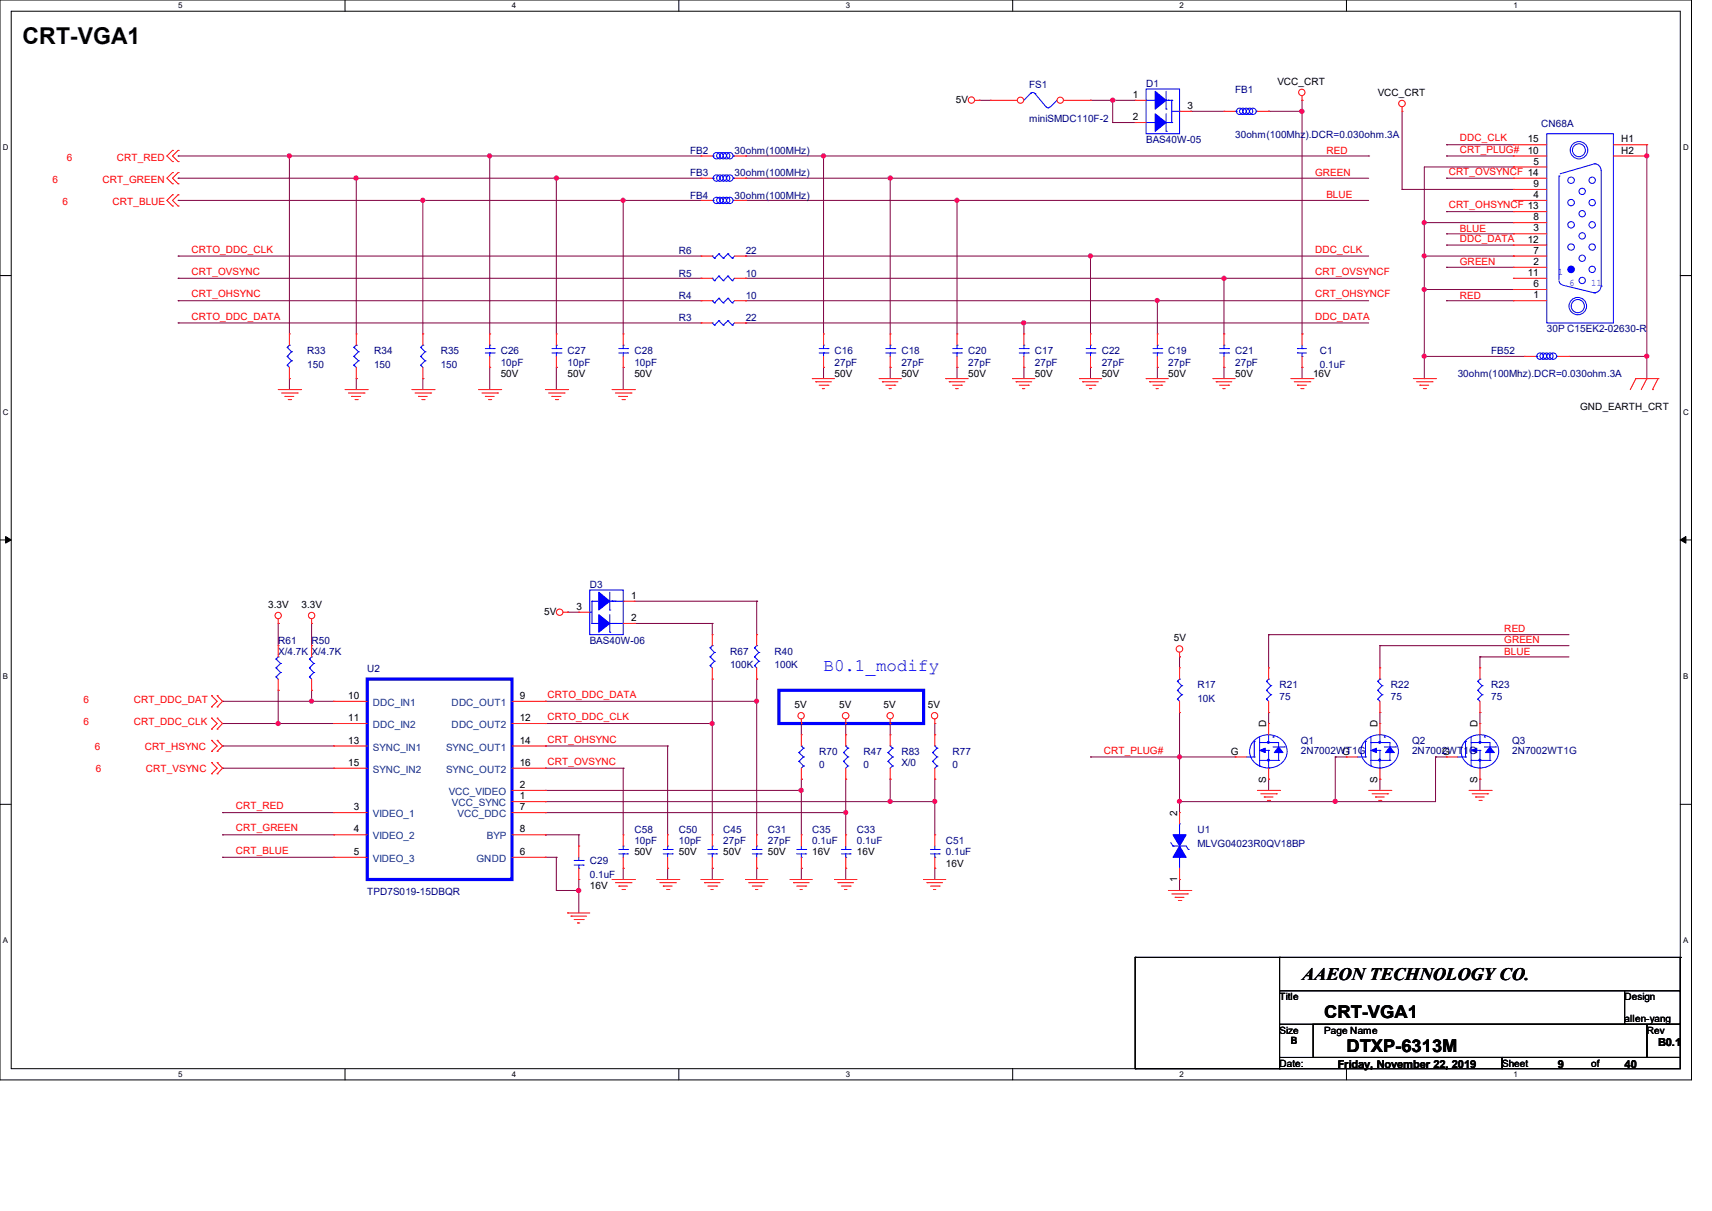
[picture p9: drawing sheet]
<svg xmlns="http://www.w3.org/2000/svg" width="297mm" height="210mm" viewBox="0 0 297 210" stroke-linecap="round" stroke-linejoin="round" font-family="sans-serif">
<path d="M0 0h293.5v187.3h-293.5zM1.9 1.9h289.6v183.4h-289.6z" fill="none" stroke="#000" stroke-width=".17"/>
<g fill="#fff">
<path d="M30.9 .2h.8v1.5h-.8z"/>
<path d="M30.9 185.5h.8v1.6h-.8z"/>
</g>
<path d="M59.9 0v1.9M59.9 185.3v2" fill="none" stroke="#000" stroke-width=".17"/>
<g fill="#fff">
<path d="M88.8 .2h.8v1.5h-.8z"/>
<path d="M88.8 185.5h.8v1.6h-.8z"/>
</g>
<path d="M117.8 0v1.9M117.8 185.3v2" fill="none" stroke="#000" stroke-width=".17"/>
<g fill="#fff">
<path d="M146.7 .2h.8v1.5h-.8z"/>
<path d="M146.7 185.5h.8v1.6h-.8z"/>
</g>
<path d="M175.7 0v1.9M175.7 185.3v2" fill="none" stroke="#000" stroke-width=".17"/>
<g fill="#fff">
<path d="M204.6 .2h.8v1.5h-.8z"/>
<path d="M204.6 185.5h.8v1.6h-.8z"/>
</g>
<path d="M233.6 0v1.9M233.6 185.3v2" fill="none" stroke="#000" stroke-width=".17"/>
<g fill="#fff">
<path d="M262.6 .2h.7v1.5h-.7z"/>
<path d="M262.6 185.5h.7v1.6h-.7z"/>
<path d="M.5 24.8h1v1.6h-1z"/>
<path d="M292 24.8h1v1.6h-1z"/>
<path d="M.5 70.7h1v1.5h-1z"/>
<path d="M292 70.7h1v1.5h-1z"/>
</g>
<path d="M0 47.8h1.9M291.5 47.8h2" fill="none" stroke="#000" stroke-width=".17"/>
<g fill="#fff">
<path d="M.5 116.5h.9v1.6h-.9z"/>
<path d="M292 116.5h.9v1.6h-.9z"/>
</g>
<path d="M0 93.6h1.9M291.5 93.6h2" fill="none" stroke="#000" stroke-width=".17"/>
<path d="M1 93l.9 .6-.9 .6zM291.5 93.6l1-.6v1.2z" fill="#000" stroke="#000" stroke-width=".17"/>
<g fill="#fff">
<path d="M.5 162.4h.9v1.5h-.9z"/>
<path d="M292 162.4h.9v1.5h-.9z"/>
</g>
<g fill="none" stroke="#000" stroke-width=".17">
<path d="M0 139.5h1.9M291.5 139.5h2M196.9 166h.1M196.9 166h94.6M196.9 166v19.3M222 171.8h69.5v5.8h-69.5zM222 166h.1M222 166v5.8M222 177.6v5.8M227.8 177.6h57.9v5.8h-57.9zM281.9 177.6h.1M281.9 171.8v5.8"/>
<path d="M285.7 177.6h5.8v5.8h-5.8zM291.5 166h.1M291.5 166v5.8M196.9 185.3h.1M196.9 185.3h25.1M222 183.4h38.6v1.9h-38.6zM222 183.4h.1M222 185.3h.1M260.6 183.4h30.9v1.9h-30.9z"/>
</g>
<path d="M135.1 119.7h25.1v5.8h-25.1z" fill="none" stroke="#00f" stroke-width=".55"/>
<g fill="none" stroke="#800040" stroke-width=".17">
<path d="M169.9 17.4h.1M169.9 17.4h1.9M189.2 17.4h.1M189.2 17.4h7.7M193 17.4h.1M193 17.4v3.9M206.6 19.3h.1M206.6 19.3h5.7M220.1 19.3h.1M220.1 19.3h5.8M225.9 17.4h.1M225.9 17.4v40.5"/>
<path d="M243.2 19.3v13.6M30.9 30.9h.1M30.9 27.1h.1M30.9 34.8h.1M30.9 30.9h90.7M30.9 27.1h90.7M30.9 34.8h90.7M50.2 27.1h.1M50.2 27.1v30.8M61.8 30.9h.1M61.8 30.9v27M73.4 34.8h.1"/>
<path d="M73.4 34.8v23.1M85 27.1h.1M85 27.1v30.8M96.5 30.9h.1M96.5 30.9v27M108.1 34.8h.1M108.1 34.8v23.1M129.4 30.9h.1M129.4 34.8h.1M129.4 30.9h108M129.4 27.1h108M129.4 34.8h108"/>
<path d="M142.9 27.1h.1M142.9 27.1v30.8M154.4 30.9h.1M154.4 30.9v27M166 34.8h.1M166 34.8v23.1M193 21.3h.1M193 21.3h3.9M237.4 27.1h.1M243.2 32.9h.1M243.2 32.9h19.4M247.1 38.6h.1"/>
<path d="M247.1 38.6h15.5M251 25.1h.1M251 27.1h.1M251 30.9h.1M251 36.7h.1M251 30.9h11.6M251 27.1h11.6M251 25.1h11.6M251 36.7h11.6M262.6 29h.1M262.6 38.6h.1M262.6 29h-15.5v36.7"/>
<path d="M285.7 27.1h.1M285.7 25.1v40.6M30.9 44.4h.1M30.9 56h.1M30.9 52.2h.1M30.9 48.3h.1M30.9 44.4h90.7M30.9 52.2h90.7M30.9 48.3h90.7M30.9 56h90.7M129.4 52.2h.1M129.4 48.3h.1"/>
<path d="M129.4 44.4h.1M129.4 56h.1M129.4 44.4h108M129.4 52.2h108M129.4 48.3h108M129.4 56h108M177.6 56h.1M177.6 56v1.9M189.2 44.4h.1M189.2 44.4v13.5M200.8 52.2h.1M200.8 52.2v5.7"/>
<path d="M212.3 48.3h.1M212.3 48.3v9.6M225.9 57.9h.1M247.1 50.2h.1M247.1 44.4h.1M247.1 44.4h15.5M247.1 50.2h15.5M251 40.6h.1M251 42.5h.1M251 46.4h.1M251 52.2h.1M251 52.2h11.6"/>
<path d="M251 40.6h11.6M251 42.5h11.6M251 46.4h11.6M262.6 44.4h.1M262.6 50.2h.1M50.2 65.7h.1M50.2 65.7v1.9M61.8 65.7h.1M61.8 65.7v1.9M73.4 65.7h.1M73.4 65.7v1.9M85 63.7h.1"/>
<path d="M85 63.7v3.9M96.5 63.7h.1M96.5 63.7v3.9M108.1 63.7h.1M108.1 63.7v3.9M142.9 63.7h.1M142.9 63.7v2M154.4 63.7h.1M154.4 63.7v2M166 63.7h.1M166 63.7v2M177.6 63.7h.1"/>
<path d="M177.6 63.7v2M189.2 63.7h.1M189.2 63.7v2M200.8 63.7h.1M200.8 63.7v2M212.3 63.7h.1M212.3 63.7v2M225.9 63.7h.1M225.9 63.7v2M247.1 61.8h.1M247.1 65.7h.1M247.1 61.8h17.4"/>
<path d="M272.2 61.8h13.5M285.7 61.8h.1M285.7 65.7h.1M48.3 108.1h.1M48.3 119.7h.1M48.3 108.1v3.9M48.3 119.7v5.8M54.1 108.1h.1M54.1 119.7h.1M54.1 108.1v3.9M54.1 119.7v1.9M98.5 106.2h.1"/>
<path d="M98.5 106.2h1.9M110.1 108.1h.1M110.1 108.1h13.5M110.1 104.3h21.2M123.6 108.1h.1M123.6 117.8h.1M123.6 108.1v2M123.6 117.8v27M131.3 104.3h.1M131.3 117.8h.1M131.3 104.3v5.8M131.3 117.8v27"/>
<path d="M204.6 113.9h.1M204.6 113.9v1.9M220.1 110.1h.1M220.1 110.1h52.1M220.1 110.1v5.7M239.4 112h.1M239.4 112v3.8M239.4 112h32.8M256.8 113.9h.1M256.8 113.9v1.9M256.8 113.9h15.4M38.6 129.4h.1"/>
<path d="M38.6 133.2h.1M38.6 121.6h.1M38.6 125.5h.1M38.6 125.5h19.3M38.6 121.6h19.3M38.6 129.4h19.3M38.6 133.2h19.3M48.3 125.5h.1M54.1 121.6h.1M94.6 137.1h.1M94.6 129.4h.1M94.6 133.2h.1"/>
<path d="M94.6 125.5h.1M94.6 121.6h.1M94.6 139h.1M94.6 139h67.6M94.6 137.1h44.4M94.6 125.5h29M94.6 121.6h36.7M94.6 129.4h21.2M94.6 133.2h13.5M108.1 133.2h.1M108.1 133.2v11.6M115.8 129.4h.1"/>
<path d="M115.8 129.4v15.4M123.6 125.5h.1M131.3 121.6h.1M139 137.1h.1M139 125.5h.1M139 135.1h.1M139 125.5v1.9M139 135.1v9.7M146.7 125.5h.1M146.7 135.1h.1M146.7 125.5v1.9M146.7 135.1v9.7"/>
<path d="M154.4 139h.1M154.4 125.5h.1M154.4 135.1h.1M154.4 125.5v1.9M154.4 135.1v3.9M162.2 125.5h.1M162.2 139h.1M162.2 135.1h.1M162.2 125.5v1.9M162.2 135.1v9.7M189.2 131.3h.1M189.2 131.3h25.1"/>
<path d="M204.6 139h.1M204.6 131.3h.1M204.6 123.6h.1M204.6 123.6v17.3M220.1 123.6h.1M220.1 135.1h.1M220.1 123.6v1.9M220.1 135.1v2M231.6 131.3h.1M231.6 139h.1M231.6 131.3h2M231.6 131.3v7.7"/>
<path d="M239.4 123.6h.1M239.4 135.1h.1M239.4 123.6v1.9M239.4 135.1v2M249 131.3h.1M249 131.3h2M249 131.3v7.7h-44.4M256.8 123.6h.1M256.8 135.1h.1M256.8 123.6v1.9M256.8 135.1v2M38.6 144.8h.1"/>
<path d="M38.6 140.9h.1M38.6 148.7h.1M38.6 144.8h19.3M38.6 140.9h19.3M38.6 148.7h19.3M94.6 140.9h.1M94.6 144.8h.1M94.6 148.7h.1M94.6 144.8h5.8M94.6 140.9h52.1M94.6 148.7h1.9M96.5 148.7h.1"/>
<path d="M96.5 154.4h.1M96.5 148.7v5.7M96.5 154.4h3.9M100.4 144.8h.1M100.4 154.4h.1M100.4 152.5h.1M100.4 144.8v1.9M100.4 152.5v5.8M108.1 150.6h.1M108.1 150.6v1.9M115.8 150.6h.1M115.8 150.6v1.9"/>
<path d="M123.6 150.6h.1M123.6 150.6v1.9M131.3 150.6h.1M131.3 150.6v1.9M139 150.6h.1M139 150.6v1.9M146.7 140.9h.1M146.7 150.6h.1M146.7 150.6v1.9M162.2 150.6h.1M162.2 150.6v1.9M204.6 152.5h.1"/>
<path d="M204.6 152.5v1.9"/>
</g>
<g fill="#f0f" stroke="#f0f" stroke-width=".17">
<circle cx="84.9" cy="27" r=".36"/>
<circle cx="108.1" cy="34.7" r=".36"/>
<circle cx="73.3" cy="34.7" r=".36"/>
<circle cx="154.4" cy="30.9" r=".37"/>
<circle cx="225.9" cy="19.3" r=".37"/>
<circle cx="61.8" cy="30.9" r=".37"/>
<circle cx="96.5" cy="30.9" r=".37"/>
<circle cx="200.8" cy="52.1" r=".36"/>
<circle cx="212.4" cy="48.3" r=".37"/>
<circle cx="189.2" cy="44.4" r=".36"/>
<circle cx="166" cy="34.7" r=".36"/>
<circle cx="50.2" cy="27" r=".36"/>
<circle cx="193" cy="17.4" r=".37"/>
<circle cx="177.6" cy="56" r=".37"/>
<circle cx="231.7" cy="139" r=".37"/>
<circle cx="204.6" cy="139" r=".36"/>
<circle cx="204.6" cy="131.3" r=".36"/>
<circle cx="139" cy="137.1" r=".37"/>
<circle cx="146.7" cy="140.9" r=".36"/>
<circle cx="162.2" cy="139" r=".36"/>
<circle cx="100.4" cy="154.4" r=".37"/>
<circle cx="123.5" cy="125.5" r=".36"/>
<circle cx="131.3" cy="121.6" r=".36"/>
<circle cx="54" cy="121.6" r=".36"/>
<circle cx="48.3" cy="125.5" r=".37"/>
<circle cx="154.4" cy="139" r=".37"/>
<circle cx="142.9" cy="27" r=".36"/>
<circle cx="247.1" cy="38.6" r=".36"/>
<circle cx="247.1" cy="44.4" r=".36"/>
<circle cx="247.1" cy="50.2" r=".36"/>
<circle cx="285.7" cy="27" r=".36"/>
<circle cx="285.7" cy="61.8" r=".36"/>
<circle cx="247.1" cy="61.8" r=".36"/>
</g>
<g fill="none" stroke="#f00" stroke-width=".17">
<path d="M169.1 17.4h.8M169.9 17.4h.1M225.9 17.4h.1M225.9 16.6v.8M243.2 19.3h.1M243.2 18.5v.8M29.9 33.8h.1M29.9 35.7h.1M29.9 26.1h.1M29.9 28h.1M29.9 29.9h.1M29.9 31.9h.1"/>
<path d="M29.9 33.8l-.9 1 .9 .9M29.9 26.1l-.9 1 .9 .9M29.9 29.9l-.9 1 .9 1M30.9 33.8h.1M30.9 35.7h.1M30.9 26.1h.1M30.9 28h.1M30.9 29.9h.1M30.9 31.9h.1M30.9 33.8l-1 1 1 .9M30.9 26.1l-1 1 1 .9M30.9 29.9l-1 1 1 1"/>
<path d="M96.5 57.9h.1M96.5 57.9v2M121.6 56h.1M121.6 56h2M127.4 56h2M129.4 56h.1M166 57.9h.1M166 57.9v2M177.6 57.9h.1M177.6 57.9v2M189.2 57.9h.1M189.2 57.9v2"/>
<path d="M200.8 57.9h.1M200.8 57.9v2M48.3 67.6h3.9M48.9 68.2h2.7M49.4 68.7h.1M49.4 68.7h1.6M50 69.3h.4M50.4 69.3h.1M51.6 68.2h.1M52.2 67.6h.1M59.9 67.6h3.8M60.5 68.2h2.7"/>
<path d="M61 68.7h.1M61 68.7h1.6M61.6 69.3h.4M62 69.3h.1M63.2 68.2h.1M63.7 67.6h.1M71.5 67.6h3.8M72 68.2h2.7M72.6 68.7h.1M72.6 68.7h1.5M73.2 69.3h.4M73.6 69.3h.1"/>
<path d="M74.7 68.2h.1M75.3 67.6h.1M83 67.6h3.9M83.6 68.2h2.7M84.2 68.7h.1M84.2 68.7h1.5M84.8 69.3h.3M85.1 69.3h.1M86.3 68.2h.1M86.9 67.6h.1M94.6 67.6h3.9M95.2 68.2h2.7"/>
<path d="M95.8 68.7h.1M95.8 68.7h1.5M96.4 69.3h.3M96.5 63.7h.1M96.5 61.8v1.9M96.7 69.3h.1M97.9 68.2h.1M98.5 67.6h.1M106.2 67.6h3.9M106.8 68.2h2.7M107.4 68.7h.1M107.4 68.7h1.5"/>
<path d="M107.9 69.3h.4M108.3 69.3h.1M109.5 68.2h.1M110.1 67.6h.1M140.9 65.7h.1M140.9 65.7h3.9M141.5 66.2h.1M141.5 66.2h2.7M142.1 66.8h1.5M142.7 67.4h.1M142.7 67.4h.3M143.6 66.8h.1"/>
<path d="M152.5 65.7h.1M152.5 65.7h3.9M153.1 66.2h.1M153.1 66.2h2.7M153.7 66.8h1.5M154.3 67.4h.1M154.3 67.4h.3M155.2 66.8h.1M164.1 65.7h.1M164.1 65.7h3.9M164.7 66.2h.1M164.7 66.2h2.7"/>
<path d="M165.3 66.8h1.5M165.8 67.4h.1M165.8 67.4h.4M166 63.7h.1M166 61.8v1.9M166.8 66.8h.1M175.7 65.7h.1M175.7 65.7h3.8M176.3 66.2h.1M176.3 66.2h2.7M176.8 66.8h1.6M177.4 67.4h.1"/>
<path d="M177.4 67.4h.4M177.6 63.7h.1M177.6 61.8v1.9M178.4 66.8h.1M187.3 65.7h.1M187.3 65.7h3.8M187.8 66.2h.1M187.8 66.2h2.7M188.4 66.8h1.5M189 67.4h.1M189 67.4h.4M189.2 63.7h.1"/>
<path d="M189.2 61.8v1.9M189.9 66.8h.1M198.8 65.7h.1M198.8 65.7h3.9M199.4 66.2h.1M199.4 66.2h2.7M200 66.8h1.5M200.6 67.4h.1M200.6 67.4h.4M200.8 63.7h.1M200.8 61.8v1.9M201.5 66.8h.1"/>
<path d="M210.4 65.7h.1M210.4 65.7h3.9M211 66.2h.1M211 66.2h2.7M211.6 66.8h1.5M212.2 67.4h.1M212.2 67.4h.4M213.1 66.8h.1M223.9 65.7h3.9M224.5 66.2h2.7M225.1 66.8h.1M225.1 66.8h1.6"/>
<path d="M225.7 67.4h.4M226.1 67.4h.1M227.2 66.2h.1M227.8 65.7h.1M245.2 65.7h3.8M245.7 66.2h2.8M246.3 66.8h.1M246.3 66.8h1.6M246.9 67.4h.4M247.3 67.4h.1M248.5 66.2h.1M249 65.7h.1"/>
<path d="M283.8 65.7h.1M283.8 65.7h3.9M283.8 65.7l-1 1.9M285.7 65.7h.1M285.7 65.7l-1 1.9M286.7 67.6h.1M287.7 65.7h.1M287.7 65.7l-1 1.9M48.3 108.1h.1M48.3 119.7h.1M48.3 112h.1M48.3 107.4v.7"/>
<path d="M48.3 112v1.9M48.3 117.8v1.9M54.1 108.1h.1M54.1 119.7h.1M54.1 112h.1M54.1 107.4v.7M54.1 112v1.9M54.1 117.8v1.9M97.7 106.2h.8M98.5 106.2h.1M100.4 106.2h.1M100.4 106.2h1.9"/>
<path d="M108.1 104.3h2M108.1 108.1h2M110.1 104.3h.1M110.1 108.1h.1M204.6 113.9h.1M204.6 113.2v.7M36.7 124.5h.1M36.7 126.4h.1M36.7 120.6h.1M36.7 122.6h.1M36.7 134.2h.1M36.7 132.2h.1"/>
<path d="M36.7 130.3h.1M36.7 128.4h.1M36.7 124.5l1 1-1 .9M36.7 120.6l1 1-1 1M36.7 132.2l1 1-1 1M36.7 128.4l1 1-1 .9M37.7 126.4h.1M37.7 124.5h.1M37.7 122.6h.1M37.7 120.6h.1M37.7 132.2h.1M37.7 134.2h.1"/>
<path d="M37.7 128.4h.1M37.7 130.3h.1M37.7 124.5l.9 1-.9 .9M37.7 120.6l.9 1-.9 1M37.7 132.2l.9 1-.9 1M37.7 128.4l.9 1-.9 .9M139 125.5h.1M139 124.7v.8M146.7 125.5h.1M146.7 124.7v.8M154.4 125.5h.1M154.4 124.7v.8"/>
<path d="M162.2 125.5h.1M162.2 124.7v.8M218.1 137.1h3.9M218.7 137.7h2.7M219.3 138.2h.1M219.3 138.2h1.6M219.9 138.8h.4M220.3 138.8h.1M221.4 137.7h.1M222 137.1h.1M237.4 137.1h3.9M238 137.7h2.7"/>
<path d="M238.6 138.2h.1M238.6 138.2h1.6M239.2 138.8h.4M239.6 138.8h.1M240.7 137.7h.1M241.3 137.1h.1M251 131.3h.1M251 131.3h1.9M254.8 137.1h3.9M255.4 137.7h2.7M256 138.2h.1M256 138.2h1.5"/>
<path d="M256.6 138.8h.4M256.8 125.5h.1M256.8 135.1h.1M256.8 125.5v1.9M256.8 133.2v1.9M257 138.8h.1M258.1 137.7h.1M258.7 137.1h.1M98.5 158.3h.1M98.5 158.3h3.8M99.1 158.9h.1M99.1 158.9h2.7"/>
<path d="M99.6 159.5h1.6M101.2 159.5h.1M106.2 152.5h3.9M106.8 153.1h2.7M107.4 153.7h.1M107.4 153.7h1.5M107.9 154.3h.4M108.3 154.3h.1M109.5 153.1h.1M110.1 152.5h.1M113.9 152.5h3.9M114.5 153.1h2.7"/>
<path d="M115.1 153.7h.1M115.1 153.7h1.5M115.7 154.3h.3M116 154.3h.1M117.2 153.1h.1M117.8 152.5h.1M121.6 152.5h.1M121.6 152.5h3.9M122.2 153.1h.1M122.2 153.1h2.7M122.8 153.7h1.5M123.4 154.3h.1"/>
<path d="M123.4 154.3h.3M124.3 153.7h.1M129.4 152.5h.1M129.4 152.5h3.8M129.9 153.1h.1M129.9 153.1h2.7M130.5 153.7h1.5M131.1 154.3h.1M131.1 154.3h.4M132 153.7h.1M137.1 152.5h.1M137.1 152.5h3.8"/>
<path d="M137.7 153.1h.1M137.7 153.1h2.7M138.2 153.7h1.6M138.8 154.3h.1M138.8 154.3h.4M139.8 153.7h.1M144.8 152.5h.1M144.8 152.5h3.9M145.4 153.1h.1M145.4 153.1h2.7M146 153.7h1.5M146.5 154.3h.1"/>
<path d="M146.5 154.3h.4M147.5 153.7h.1M160.2 152.5h.1M160.2 152.5h3.9M160.8 153.1h.1M160.8 153.1h2.7M161.4 153.7h1.5M162 154.3h.1M162 154.3h.3M162.2 144.8h.1M162.2 150.6h.1M162.2 144.8v1.9"/>
<path d="M162.2 148.7v1.9M162.9 153.7h.1M202.7 154.4h3.9M203.3 155h2.7M203.9 155.6h.1M203.9 155.6h1.5M204.4 156.2h.5M204.6 152.5h.1M204.6 140.9h.1M204.6 140.9v2M204.6 150.6v1.9M204.9 156.2h.1"/>
<path d="M206 155h.1M206.6 154.4h.1M100.2 160.1h.1M100.2 160.1h.4"/>
<circle cx="168.5" cy="17.4" r=".55"/>
<circle cx="225.8" cy="16" r=".55"/>
<circle cx="243.2" cy="17.9" r=".56"/>
<circle cx="48.3" cy="106.7" r=".55"/>
<circle cx="54.1" cy="106.7" r=".55"/>
<circle cx="97.1" cy="106.2" r=".56"/>
<circle cx="204.6" cy="112.5" r=".56"/>
<circle cx="139" cy="124.1" r=".55"/>
<circle cx="146.7" cy="124.1" r=".56"/>
<circle cx="154.4" cy="124.1" r=".55"/>
<circle cx="162.1" cy="124.1" r=".55"/>
</g>
<g fill="none" stroke="#00f" stroke-width=".17">
<path d="M178.7 16.2l.5-.2 .3 .2M178.8 16.2h.1M178.8 16.2l-1.2 1.2M179.5 16.2h.1M179.5 16.2l2 2.3M182.2 18.5l-.3 .2-.4-.2M183.4 17.4h.1M183.4 17.4l-1.2 1.1M96.5 59.9h.1M96.5 59.9v.6M123.6 56h.1M123.6 56l.4 .4"/>
<path d="M124 56.4h.1M124.7 55.6h.1M124.7 55.6l-.7 .8M124.7 55.6l.8 .8M125.5 56.4h.1M126.3 55.6h.1M126.3 55.6l.7 .8M126.3 55.6l-.8 .8M127 56.4h.1M127.4 56l-.4 .4M166 59.9h.1M166 59.9v.6"/>
<path d="M177.6 59.9h.1M177.6 59.9v.6M189.2 59.9h.1M189.2 59.9v.6M200.8 59.9h.1M200.8 59.9v.6M95.8 60.5h1.5M95.8 61.2h1.5M96.5 61.2h.1M96.5 61.2v.6M97.3 60.5h.1M97.3 61.2h.1"/>
<path d="M165.3 60.5h1.5M165.3 61.2h1.5M166 61.2h.1M166 61.2v.6M166.8 60.5h.1M166.8 61.2h.1M176.8 60.5h1.6M176.8 61.2h1.6M177.6 61.2h.1M177.6 61.2v.6M178.4 60.5h.1M178.4 61.2h.1"/>
<path d="M188.4 60.5h1.5M188.4 61.2h1.5M189.2 61.2h.1M189.2 61.2v.6M189.9 60.5h.1M189.9 61.2h.1M200 60.5h1.5M200 61.2h1.5M200.8 61.2h.1M200.8 61.2v.6M201.5 60.5h.1M201.5 61.2h.1"/>
<path d="M47.9 114.3h.1M47.9 117.4h.1M47.9 115.8h.1M47.9 114.3l.8 .8M47.9 117.4l.4 .4M47.9 115.8l.8 .8M48.3 113.9h.1M48.3 113.9l-.4 .4M48.7 116.6h.1M48.7 115.1h.1M48.7 116.6l-.8 .8M48.7 115.1l-.8 .7"/>
<path d="M53.7 114.3h.1M53.7 117.4h.1M53.7 115.8h.1M53.7 114.3l.7 .8M53.7 117.4l.4 .4M53.7 115.8l.7 .8M54.1 113.9h.1M54.1 113.9l-.4 .4M54.4 116.6h.1M54.4 115.1h.1M54.4 116.6l-.7 .8M54.4 115.1l-.7 .7"/>
<path d="M102.3 102.3h5.8v7.8h-5.8zM102.3 106.2h.1M102.3 106.2h.4M102.7 104.3h.1M102.7 108.1h.1M102.7 108.1h1.2M102.7 104.3h1.2M102.7 104.3v3.8M103.9 108.1h.1M105.6 104.3h2.5M105.8 105.8h.1M105.8 109.6h.1"/>
<path d="M105.8 108.1h2.3M105.8 102.7v3.1M105.8 106.6v3M106.2 104.3h.1M106.8 108.1h.1M106.8 104.3h.1M108.1 104.3h.1M108.1 108.1h.1M252.9 131.3h1.4M254.2 128.5a3.4 3.4 0 0 1 5.7 1.1 3.2 3.2 0 0 1-1.3 3.1 3.2 3.2 0 0 1-3.3 .2 2.71 2.71 0 0 1-1.1-4.4zM254.3 131.3h.1M254.3 128.6h.1"/>
<path d="M254.3 128.6v2.7M255.2 132.8h.1M255.2 128.8h.1M255.2 127.8v5M255.2 128.8h3.3v1M255.2 131.9h3.3M256.2 130.1h.6M256.8 128.8h.1M256.8 130.1h.1M256.8 133.2h.1M256.8 127.4v1.4M256.8 130.1v3.1"/>
<path d="M257.5 127.8h.1M257.5 129.5h2M258.5 131.9h.1M258.5 129.8h.1M258.5 130.5h.1M258.5 130.5v1.4M259.5 129.5h.1M161.4 148.1h1.5M161.4 147.3h1.5M162.2 148.7h.1M162.2 147.3h.1M162.2 146.7v.6"/>
<path d="M162.2 148.1v.6M162.9 148.1h.1M162.9 147.3h.1M203.1 146.1l.4 .6M203.5 146.7h.1M203.5 146.7h2.3l.4 .6M204.6 148.7h.1M204.6 142.9h.1M204.6 142.9v1.9M204.6 148.7v1.9M206.2 147.3h.1"/>
</g>
<g fill="#00f" stroke="#00f" stroke-width=".17">
<path d="M204.6 146.7l1.2 2h-2.3z"/>
<path d="M203.5 144.8h2.3l-1.2 1.9z"/>
<path d="M258.5 129.5l.7 1h-1.5z"/>
<path d="M103.9 102.7l1.9 1.6-1.9 1.5z" fill-rule="evenodd"/>
<path d="M103.9 106.6l1.9 1.5-1.9 1.5z" fill-rule="evenodd"/>
<path d="M255.2 130.1l1-.3v.7z" fill-rule="evenodd"/>
<circle cx="256.8" cy="128.7" r=".17"/>
<circle cx="256.8" cy="131.8" r=".17"/>
</g>
<circle cx="177" cy="17.4" r=".54" fill="#fff" stroke="#f00" stroke-width=".17"/>
<path d="M171.8 17.4h.1M171.8 17.4h4.7" fill="none" stroke="#f00" stroke-width=".17"/>
<circle cx="183.9" cy="17.4" r=".54" fill="#fff" stroke="#f00" stroke-width=".17"/>
<g fill="none" stroke="#f00" stroke-width=".17">
<path d="M184.5 17.4h4.7M189.2 17.4h.1M196.9 17.4h.1M196.9 17.4h1.9M204.6 19.3h2M206.6 19.3h.1M212.3 19.3h.1M212.3 19.3h2M218.1 19.3h2M220.1 19.3h.1M121.6 27.1h.1M121.6 34.8h.1"/>
<path d="M121.6 30.9h.1M121.6 27.1h2M121.6 34.8h2M121.6 30.9h2M127.4 27.1h2M127.4 34.8h2M127.4 30.9h2M129.4 27.1h.1M129.4 34.8h.1M129.4 30.9h.1M196.9 21.3h.1M196.9 21.3h1.9"/>
<path d="M262.6 25.1h.1M262.6 27.1h.1M262.6 29h.1M262.6 30.9h.1M262.6 32.9h.1M262.6 34.8h.1M262.6 36.7h.1M262.6 38.6h.1M262.6 27.1h5.8M262.6 34.8h5.8M262.6 30.9h5.8M262.6 25.1h5.8"/>
<path d="M262.6 29h5.8M262.6 32.9h5.8M262.6 36.7h5.8M262.6 38.6h5.8M279.9 27.1h5.8M279.9 25.1h5.8M285.7 25.1h.1M285.7 27.1h.1M50.2 57.9h.1M50.2 57.9v2M61.8 57.9h.1M61.8 57.9v2"/>
<path d="M73.4 57.9h.1M73.4 57.9v2M85 57.9h.1M85 57.9v2M108.1 57.9h.1M108.1 57.9v2M121.6 44.4h.1M121.6 48.3h.1M121.6 52.2h.1M121.6 44.4h2M121.6 48.3h2M121.6 52.2h2"/>
<path d="M127.4 44.4h2M127.4 48.3h2M127.4 52.2h2M129.4 44.4h.1M129.4 48.3h.1M129.4 52.2h.1M142.9 57.9h.1M142.9 57.9v2M154.4 57.9h.1M154.4 57.9v2M212.3 57.9h.1M212.3 57.9v2"/>
<path d="M225.9 57.9h.1M225.9 57.9v2M262.6 40.6h.1M262.6 42.5h.1M262.6 44.4h.1M262.6 46.4h.1M262.6 48.3h.1M262.6 50.2h.1M262.6 52.2h.1M262.6 44.4h5.8M262.6 48.3h5.8M262.6 52.2h5.8"/>
<path d="M262.6 40.6h5.8M262.6 42.5h5.8M262.6 46.4h5.8M262.6 50.2h5.8M50.2 65.7h.1M50.2 63.7v2M61.8 65.7h.1M61.8 63.7v2M73.4 65.7h.1M73.4 63.7v2M85 63.7h.1M85 61.8v1.9"/>
<path d="M108.1 63.7h.1M108.1 61.8v1.9M142.9 63.7h.1M142.9 61.8v1.9M154.4 63.7h.1M154.4 61.8v1.9M212.3 63.7h.1M212.3 61.8v1.9M225.9 63.7h.1M225.9 61.8v1.9M264.5 61.8h.1M264.5 61.8h1.9"/>
<path d="M270.3 61.8h1.9M272.2 61.8h.1M123.6 117.8h.1M123.6 110.1h.1M123.6 110.1v1.9M123.6 115.8v2M131.3 117.8h.1M131.3 110.1h.1M131.3 110.1v1.9M131.3 115.8v2M204.6 115.8h.1M204.6 115.8v2"/>
<path d="M220.1 115.8h.1M220.1 115.8v2M239.4 115.8h.1M239.4 115.8v2M256.8 115.8h.1M256.8 115.8v2M57.9 121.6h.1M57.9 125.5h.1M57.9 129.4h.1M57.9 133.2h.1M57.9 121.6h5.8M57.9 125.5h5.8"/>
<path d="M57.9 129.4h5.8M57.9 133.2h5.8M88.8 121.6h5.8M88.8 125.5h5.8M88.8 129.4h5.8M88.8 133.2h5.8M88.8 137.1h5.8M88.8 139h5.8M94.6 121.6h.1M94.6 125.5h.1M94.6 129.4h.1M94.6 133.2h.1"/>
<path d="M94.6 137.1h.1M94.6 139h.1M139 135.1h.1M139 127.4h.1M139 127.4v2M139 133.2v1.9M146.7 135.1h.1M146.7 127.4h.1M146.7 127.4v2M146.7 133.2v1.9M154.4 135.1h.1M154.4 127.4h.1"/>
<path d="M154.4 127.4v2M154.4 133.2v1.9M162.2 135.1h.1M162.2 127.4h.1M162.2 127.4v2M162.2 133.2v1.9M204.6 123.6h.1M204.6 121.6v2M214.3 131.3h.1M214.3 131.3h1.9M220.1 125.5h.1M220.1 135.1h.1"/>
<path d="M220.1 123.6h.1M220.1 121.6v2M220.1 125.5v1.9M220.1 133.2v1.9M233.6 131.3h.1M233.6 131.3h1.9M239.4 125.5h.1M239.4 135.1h.1M239.4 123.6h.1M239.4 121.6v2M239.4 125.5v1.9M239.4 133.2v1.9"/>
<path d="M256.8 123.6h.1M256.8 121.6v2M57.9 140.9h.1M57.9 144.8h.1M57.9 148.7h.1M57.9 140.9h5.8M57.9 144.8h5.8M57.9 148.7h5.8M88.8 140.9h5.8M88.8 144.8h5.8M88.8 148.7h5.8M94.6 148.7h.1"/>
<path d="M94.6 144.8h.1M94.6 140.9h.1M100.4 146.7h.1M100.4 152.5h.1M100.4 146.7v2M100.4 150.6v1.9M108.1 150.6h.1M108.1 144.8h.1M108.1 144.8v1.9M108.1 148.7v1.9M115.8 150.6h.1M115.8 144.8h.1"/>
<path d="M115.8 144.8v1.9M115.8 148.7v1.9M123.6 150.6h.1M123.6 144.8h.1M123.6 144.8v1.9M123.6 148.7v1.9M131.3 150.6h.1M131.3 144.8h.1M131.3 144.8v1.9M131.3 148.7v1.9M139 144.8h.1M139 150.6h.1"/>
<path d="M139 144.8v1.9M139 148.7v1.9M146.7 144.8h.1M146.7 150.6h.1M146.7 144.8v1.9M146.7 148.7v1.9"/>
</g>
<g fill="none" stroke="#00f" stroke-width=".17">
<path d="M198.8 15.5h5.8v7.7h-5.8zM198.8 17.4h2M200.8 17.4h.1M202.1 17.4h1.2M202.3 18.9h.1M202.3 15.8v3.1M202.3 19.7v3.1M202.7 17.4h.1M203.3 17.4h.1M203.3 17.4v3.9M203.3 19.3h1.3M204.6 19.3h.1"/>
<path d="M214.3 19.3h.2M214.5 19.3h.1M218 19.3h.1M123.6 27.1h.1M123.6 34.8h.1M123.6 30.9h.1M123.7 27.1h.1M123.7 34.8h.1M123.7 30.9h.1M127.2 27.1h.1M127.2 34.8h.1M127.2 30.9h.1"/>
<path d="M127.2 27.1h.2M127.2 34.8h.2M127.2 30.9h.2M198.8 21.3h2M200.8 21.3h.1M202.3 22.8h.1M202.3 21.3h1M203.3 21.3h.1M268.4 23.2h11.5v32.8h-11.5zM270.5 30.5h.1M270.5 30.5v18M276.6 28.4a1.12 1.12 0 0 1 1.1 1.1"/>
<path d="M276.6 28.4h.1M276.6 28.4l-5.9 1.7M277.8 29.5v20.1M50.2 59.9h.1M50.2 59.9l-.4 .3M61.8 59.9h.1M61.8 59.9l-.4 .3M73.4 59.9h.1M73.4 59.9l-.4 .3M85 59.9h.1M85 59.9v.6M108.1 59.9h.1"/>
<path d="M108.1 59.9v.6M123.6 44.4h.1M123.6 48.3h.1M123.6 52.2h.1M123.6 44.4l.4 .4M123.6 48.3l.4 .4M123.6 52.2l.4 .3M124 44.8h.1M124 48.7h.1M124 52.5h.1M124.7 44h.1M124.7 47.9h.1"/>
<path d="M124.7 51.7h.1M124.7 44l-.7 .8M124.7 44l.8 .8M124.7 47.9l-.7 .8M124.7 47.9l.8 .8M124.7 51.7l-.7 .8M124.7 51.7l.8 .8M125.5 44.8h.1M125.5 48.7h.1M125.5 52.5h.1M126.3 44h.1M126.3 47.9h.1"/>
<path d="M126.3 51.7h.1M126.3 44l.7 .8M126.3 44l-.8 .8M126.3 47.9l.7 .8M126.3 47.9l-.8 .8M126.3 51.7l.7 .8M126.3 51.7l-.8 .8M127 44.8h.1M127 48.7h.1M127 52.5h.1M127.4 44.4l-.4 .4M127.4 48.3l-.4 .4"/>
<path d="M127.4 52.2l-.4 .3M142.9 59.9h.1M142.9 59.9v.6M154.4 59.9h.1M154.4 59.9v.6M212.3 59.9h.1M212.3 59.9v.6M225.9 59.9v.6M270.5 48.7a.76 .76 0 0 0 .5 .7M271.1 49.4l5.5 1.4M276.6 50.8h.1M277.7 49.6a1.13 1.13 0 0 1-1.3 1.1"/>
<path d="M277.8 49.6h.1M49.8 60.2h.1M49.8 63.3h.1M49.8 61.8h.1M49.8 60.2l.8 .8M49.8 63.3l.4 .4M49.8 61.8l.8 .8M50.6 62.6h.1M50.6 61h.1M50.6 62.6l-.8 .7M50.6 61l-.8 .8M61.4 60.2h.1"/>
<path d="M61.4 63.3h.1M61.4 61.8h.1M61.4 60.2l.8 .8M61.4 63.3l.4 .4M61.4 61.8l.8 .8M62.2 62.6h.1M62.2 61h.1M62.2 62.6l-.8 .7M62.2 61l-.8 .8M73 60.2h.1M73 63.3h.1M73 61.8h.1"/>
<path d="M73 60.2l.7 .8M73 63.3l.4 .4M73 61.8l.7 .8M73.7 62.6h.1M73.7 61h.1M73.7 62.6l-.7 .7M73.7 61l-.7 .8M84.2 60.5h1.5M84.2 61.2h1.5M85 61.2h.1M85 61.2v.6M85.7 60.5h.1"/>
<path d="M85.7 61.2h.1M107.4 60.5h1.5M107.4 61.2h1.5M108.1 61.2h.1M108.1 61.2v.6M108.9 60.5h.1M108.9 61.2h.1M142.1 60.5h1.5M142.1 61.2h1.5M142.9 61.2h.1M142.9 61.2v.6M143.6 60.5h.1"/>
<path d="M143.6 61.2h.1M153.7 60.5h1.5M153.7 61.2h1.5M154.4 61.2h.1M154.4 61.2v.6M155.2 60.5h.1M155.2 61.2h.1M211.6 60.5h1.5M211.6 61.2h1.5M212.3 61.2h.1M212.3 61.2v.6M213.1 60.5h.1"/>
<path d="M213.1 61.2h.1M225.1 61.2h.1M225.1 60.5h.1M225.1 60.5h1.6M225.1 61.2h1.6M225.9 61.8h.1M225.9 60.5h.1M225.9 61.2v.6M266.4 61.8h.2M266.6 61.8h.1M270.1 61.8h.1M270.1 61.8h.2"/>
<path d="M123.2 112.4h.1M123.2 115.4h.1M123.2 113.9h.1M123.2 112.4l.8 .8M123.2 115.4l.4 .4M123.2 113.9l.8 .8M123.6 112h.1M123.6 112l-.4 .4M124 114.7h.1M124 113.2h.1M124 114.7l-.8 .7M124 113.2l-.8 .7"/>
<path d="M130.9 112.4h.1M130.9 115.4h.1M130.9 113.9h.1M130.9 112.4l.8 .8M130.9 115.4l.4 .4M130.9 113.9l.8 .8M131.3 112h.1M131.3 112l-.4 .4M131.7 114.7h.1M131.7 113.2h.1M131.7 114.7l-.8 .7M131.7 113.2l-.8 .7"/>
<path d="M204.3 118.2h.1M204.3 119.7h.1M204.3 118.2l.7 .7M204.3 119.7l.7 .8M204.6 117.8h.1M204.6 117.8l-.3 .4M205 118.9h.1M205 118.9l-.7 .8M219.7 118.2h.1M219.7 119.7h.1M219.7 118.2l.8 .7M219.7 119.7l.8 .8"/>
<path d="M220.1 117.8h.1M220.1 117.8l-.4 .4M220.5 118.9h.1M220.5 118.9l-.8 .8M239 118.2h.1M239 119.7h.1M239 118.2l.8 .7M239 119.7l.8 .8M239.4 117.8h.1M239.4 117.8l-.4 .4M239.8 118.9h.1M239.8 118.9l-.8 .8"/>
<path d="M256.4 118.2h.1M256.4 119.7h.1M256.4 118.2l.7 .7M256.4 119.7l.7 .8M256.8 117.8h.1M256.8 117.8l-.4 .4M257.1 118.9h.1M257.1 118.9l-.7 .8M138.6 132h.1M138.6 130.5h.1M138.6 132l.8 .8M138.6 130.5l.8 .8"/>
<path d="M139 129.4h.1M139 129.4l.4 .4M139.4 129.8h.1M139.4 132.8h.1M139.4 131.3h.1M139.4 129.8l-.8 .7M139.4 132.8l-.4 .4M139.4 131.3l-.8 .7M146.3 132h.1M146.3 130.5h.1M146.3 132l.8 .8M146.3 130.5l.8 .8"/>
<path d="M146.7 129.4h.1M146.7 129.4l.4 .4M147.1 129.8h.1M147.1 132.8h.1M147.1 131.3h.1M147.1 129.8l-.8 .7M147.1 132.8l-.4 .4M147.1 131.3l-.8 .7M154.1 132h.1M154.1 130.5h.1M154.1 132l.8 .8M154.1 130.5l.8 .8"/>
<path d="M154.4 129.4h.1M154.4 129.4l.5 .4M154.9 129.8h.1M154.9 132.8h.1M154.9 131.3h.1M154.9 129.8l-.8 .7M154.9 132.8l-.5 .4M154.9 131.3l-.8 .7M161.8 132h.1M161.8 130.5h.1M161.8 132l.8 .8M161.8 130.5l.8 .8"/>
<path d="M162.2 129.4h.1M162.2 129.4l.4 .4M162.6 129.8h.1M162.6 132.8h.1M162.6 131.3h.1M162.6 129.8l-.8 .7M162.6 132.8l-.4 .4M162.6 131.3l-.8 .7M204.3 121.2h.1M204.3 121.2l.3 .4M205 120.5h.1M205 120.5l-.7 .7"/>
<path d="M216.2 131.3h1.4M217.5 128.5a3.4 3.4 0 0 1 5.7 1.1 3.2 3.2 0 0 1-1.3 3.1 3.2 3.2 0 0 1-3.3 .2 2.71 2.71 0 0 1-1.1-4.4zM217.6 131.3h.1M217.6 128.6h.1M217.6 128.6v2.7M218.5 132.8h.1M218.5 128.8h.1M218.5 128.8h3.3v1M218.5 131.9h3.3M218.5 127.8v5M219.5 130.1h.6M219.7 121.2h.1"/>
<path d="M219.7 121.2l.4 .4M220.1 128.8h.1M220.1 130.1h.1M220.1 133.2h.1M220.1 127.4v1.4M220.1 130.1v3.1M220.5 120.5h.1M220.5 120.5l-.8 .7M220.9 127.8h.1M220.9 129.5h1.9M221.8 131.9h.1M221.8 129.8h.1"/>
<path d="M221.8 130.5h.1M221.8 130.5v1.4M222.8 129.5h.1M235.5 131.3h1.4M236.8 128.5a3.4 3.4 0 0 1 5.7 1.1 3.2 3.2 0 0 1-1.3 3.1 3.2 3.2 0 0 1-3.3 .2 2.71 2.71 0 0 1-1.1-4.4zM236.9 131.3h.1M236.9 128.6h.1M236.9 128.6v2.7M237.8 132.8h.1M237.8 128.8h.1M237.8 127.8v5M237.8 128.8h3.3v1"/>
<path d="M237.8 131.9h3.3M238.8 130.1h.6M239 121.2h.1M239 121.2l.4 .4M239.4 128.8h.1M239.4 130.1h.1M239.4 133.2h.1M239.4 127.4v1.4M239.4 130.1v3.1M239.8 120.5h.1M239.8 120.5l-.8 .7M240.2 127.8h.1"/>
<path d="M240.2 129.5h1.9M241.1 131.9h.1M241.1 129.8h.1M241.1 130.5h.1M241.1 130.5v1.4M242.1 129.5h.1M256.4 121.2h.1M256.4 121.2l.4 .4M257.1 120.5h.1M257.1 120.5l-.7 .7M99.6 150h1.6M99.6 149.2h1.6"/>
<path d="M100.4 150.6h.1M100.4 149.2h.1M100.4 148.7v.5M100.4 150v.6M101.2 150h.1M101.2 149.2h.1M107.4 147.3h1.5M107.4 148.1h1.5M108.1 146.7h.1M108.1 148.1h.1M108.1 146.7v.6M108.1 148.1v.6"/>
<path d="M108.9 147.3h.1M108.9 148.1h.1M115.1 147.3h1.5M115.1 148.1h1.5M115.8 146.7h.1M115.8 148.1h.1M115.8 146.7v.6M115.8 148.1v.6M116.6 147.3h.1M116.6 148.1h.1M122.8 147.3h1.5M122.8 148.1h1.5"/>
<path d="M123.6 146.7h.1M123.6 148.1h.1M123.6 146.7v.6M123.6 148.1v.6M124.3 147.3h.1M124.3 148.1h.1M130.5 147.3h1.5M130.5 148.1h1.5M131.3 146.7h.1M131.3 148.1h.1M131.3 146.7v.6M131.3 148.1v.6"/>
<path d="M132 147.3h.1M132 148.1h.1M138.2 147.3h1.6M138.2 148.1h1.6M139 148.7h.1M139 147.3h.1M139 146.7v.6M139 148.1v.6M139.8 148.1h.1M139.8 147.3h.1M146 147.3h1.5M146 148.1h1.5"/>
<path d="M146.7 148.7h.1M146.7 147.3h.1M146.7 146.7v.6M146.7 148.1v.6M147.5 148.1h.1M147.5 147.3h.1"/>
<circle cx="215.1" cy="19.3" r=".55"/>
<circle cx="215.6" cy="19.3" r=".56"/>
<circle cx="216.2" cy="19.3" r=".55"/>
<circle cx="216.8" cy="19.3" r=".55"/>
<circle cx="217.4" cy="19.3" r=".56"/>
<circle cx="124.3" cy="30.9" r=".56"/>
<circle cx="124.3" cy="27" r=".56"/>
<circle cx="124.3" cy="34.8" r=".56"/>
<circle cx="124.9" cy="30.9" r=".55"/>
<circle cx="124.9" cy="34.8" r=".55"/>
<circle cx="124.9" cy="27" r=".55"/>
<circle cx="125.5" cy="30.9" r=".55"/>
<circle cx="125.5" cy="34.8" r=".55"/>
<circle cx="125.5" cy="27" r=".55"/>
<circle cx="126.1" cy="30.9" r=".56"/>
<circle cx="126.1" cy="27" r=".56"/>
<circle cx="126.1" cy="34.8" r=".56"/>
<circle cx="126.6" cy="30.9" r=".55"/>
<circle cx="126.6" cy="34.8" r=".55"/>
<circle cx="126.6" cy="27" r=".55"/>
<circle cx="272.6" cy="31.3" r=".56"/>
<circle cx="272.6" cy="35.1" r=".56"/>
<circle cx="272.6" cy="39" r=".56"/>
<circle cx="273.9" cy="26.1" r="1.12"/>
<circle cx="273.9" cy="26.1" r="1.51"/>
<circle cx="274.5" cy="33.2" r=".55"/>
<circle cx="274.5" cy="37.1" r=".55"/>
<circle cx="276.2" cy="31.3" r=".55"/>
<circle cx="276.2" cy="39" r=".55"/>
<circle cx="276.2" cy="35.1" r=".55"/>
<circle cx="272.6" cy="42.8" r=".56"/>
<circle cx="273.7" cy="53.1" r="1.14"/>
<circle cx="273.7" cy="53.1" r="1.51"/>
<circle cx="274.5" cy="48.6" r=".55"/>
<circle cx="274.5" cy="44.8" r=".55"/>
<circle cx="274.5" cy="40.9" r=".55"/>
<circle cx="276.2" cy="46.7" r=".55"/>
<circle cx="276.2" cy="42.8" r=".55"/>
<circle cx="267.2" cy="61.8" r=".55"/>
<circle cx="267.7" cy="61.8" r=".56"/>
<circle cx="268.3" cy="61.8" r=".55"/>
<circle cx="268.9" cy="61.8" r=".55"/>
<circle cx="269.5" cy="61.8" r=".56"/>
</g>
<g fill="#00f" stroke="#00f" stroke-width=".17">
<path d="M241.1 129.5l.8 1h-1.5z"/>
<path d="M221.8 129.5l.8 1h-1.5z"/>
<path d="M237.8 130.1l1-.3v.7z" fill-rule="evenodd"/>
<path d="M218.5 130.1l1-.3v.7z" fill-rule="evenodd"/>
<path d="M200.4 15.8l1.9 1.6-1.9 1.5z" fill-rule="evenodd"/>
<path d="M200.4 19.7l1.9 1.6-1.9 1.5z" fill-rule="evenodd"/>
<circle cx="239.4" cy="128.7" r=".17"/>
<circle cx="239.4" cy="131.8" r=".17"/>
<circle cx="220" cy="128.7" r=".17"/>
<circle cx="220" cy="131.8" r=".17"/>
<circle cx="272.6" cy="46.7" r=".57"/>
</g>
<path d="M63.7 117.8h25.1v34.7h-25.1z" fill="none" stroke="#00f" stroke-width=".55"/>
<g fill="#f0f" stroke="#f0f" stroke-width=".17">
<circle cx="84.9" cy="27" r=".36"/>
<circle cx="108.1" cy="34.7" r=".36"/>
<circle cx="73.3" cy="34.7" r=".36"/>
<circle cx="154.4" cy="30.9" r=".37"/>
<circle cx="225.9" cy="19.3" r=".37"/>
<circle cx="61.8" cy="30.9" r=".37"/>
<circle cx="96.5" cy="30.9" r=".37"/>
<circle cx="200.8" cy="52.1" r=".36"/>
<circle cx="212.4" cy="48.3" r=".37"/>
<circle cx="189.2" cy="44.4" r=".36"/>
<circle cx="166" cy="34.7" r=".36"/>
<circle cx="50.2" cy="27" r=".36"/>
<circle cx="193" cy="17.4" r=".37"/>
<circle cx="177.6" cy="56" r=".37"/>
<circle cx="231.7" cy="139" r=".37"/>
<circle cx="204.6" cy="139" r=".36"/>
<circle cx="204.6" cy="131.3" r=".36"/>
<circle cx="139" cy="137.1" r=".37"/>
<circle cx="146.7" cy="140.9" r=".36"/>
<circle cx="162.2" cy="139" r=".36"/>
<circle cx="100.4" cy="154.4" r=".37"/>
<circle cx="123.5" cy="125.5" r=".36"/>
<circle cx="131.3" cy="121.6" r=".36"/>
<circle cx="54" cy="121.6" r=".36"/>
<circle cx="48.3" cy="125.5" r=".37"/>
<circle cx="154.4" cy="139" r=".37"/>
<circle cx="142.9" cy="27" r=".36"/>
<circle cx="247.1" cy="38.6" r=".36"/>
<circle cx="247.1" cy="44.4" r=".36"/>
<circle cx="247.1" cy="50.2" r=".36"/>
<circle cx="285.7" cy="27" r=".36"/>
<circle cx="285.7" cy="61.8" r=".36"/>
<circle cx="247.1" cy="61.8" r=".36"/>
</g>
<text font-size="4" x="3.9" y="7.6">CRT-VGA1</text>
<text font-size="3" fill="#00f" x="142.9" y="116.3">B0.1_modify</text>
<g font-size="3">
<text x="225.9" y="169.9">AAEON TECHNOLOGY CO.</text>
<text x="229.7" y="176.6">CRT-VGA1</text>
<text x="233.6" y="182.4">DTXP-6313M</text>
</g>
<g font-size="1.9">
<text x="232.1" y="185.2">Friday, November 22, 2019</text>
<text x="270.3" y="185.2">9</text>
<text x="281.9" y="185.2">40</text>
<text x="287.7" y="181.3">B0.1</text>
</g>
<g font-size="1.7">
<text x="165.8" y="17.8">5V</text>
<text x="196.5" y="17">1</text>
<text x="221.6" y="14.7">VCC_CRT</text>
<text x="239" y="16.7">VCC_CRT</text>
<text x="196.5" y="20.8">2</text>
<text x="206" y="18.9">3</text>
<text x="265" y="24.7">15</text>
<text x="265" y="26.6">10</text>
<text x="266" y="28.5">5</text>
<text x="281.3" y="24.7">H1</text>
<text x="281.3" y="26.6">H2</text>
<text x="266" y="32.4">9</text>
<text x="266" y="34.3">4</text>
<text x="266" y="38.2">8</text>
<text x="266" y="40.1">3</text>
<text x="265" y="42.1">12</text>
<text x="265" y="47.8">11</text>
<text x="266" y="44">7</text>
<text x="266" y="45.9">2</text>
<text x="266" y="49.8">6</text>
<text x="266" y="51.7">1</text>
<text x="86.9" y="65.3">50V</text>
<text x="98.5" y="65.3">50V</text>
<text x="110.1" y="65.3">50V</text>
<text x="144.8" y="65.3">50V</text>
<text x="156.4" y="65.3">50V</text>
<text x="168" y="65.3">50V</text>
<text x="179.5" y="65.3">50V</text>
<text x="191.1" y="65.3">50V</text>
<text x="202.7" y="65.3">50V</text>
<text x="214.3" y="65.3">50V</text>
<text x="227.8" y="65.3">16V</text>
<text x="274.1" y="71.1">GND_EARTH_CRT</text>
<text x="46.5" y="105.5">3.3V</text>
<text x="52.3" y="105.5">3.3V</text>
<text x="94.4" y="106.6">5V</text>
<text x="100" y="105.7">3</text>
<text x="109.5" y="103.8">1</text>
<text x="109.5" y="107.7">2</text>
<text x="203.7" y="111.2">5V</text>
<text x="60.4" y="121.2">10</text>
<text x="60.4" y="125">11</text>
<text x="90.2" y="121.2">9</text>
<text x="90.2" y="125">12</text>
<text x="137.8" y="122.8">5V</text>
<text x="145.6" y="122.8">5V</text>
<text x="153.3" y="122.8">5V</text>
<text x="161" y="122.8">5V</text>
<text x="60.4" y="128.9">13</text>
<text x="90.2" y="128.9">14</text>
<text x="213.5" y="130.8">G</text>
<text x="219.7" y="126.1" transform="rotate(-90 219.7 126.1)">D</text>
<text x="232.8" y="130.8">G</text>
<text x="239" y="126.1" transform="rotate(-90 239 126.1)">D</text>
<text x="250.2" y="130.8">G</text>
<text x="256.3" y="126.1" transform="rotate(-90 256.3 126.1)">D</text>
<text x="60.4" y="132.8">15</text>
<text x="90.2" y="132.8">16</text>
<text x="90.2" y="136.6">2</text>
<text x="219.7" y="135.7" transform="rotate(-90 219.7 135.7)">S</text>
<text x="239" y="135.7" transform="rotate(-90 239 135.7)">S</text>
<text x="256.3" y="135.7" transform="rotate(-90 256.3 135.7)">S</text>
<text x="61.4" y="140.5">3</text>
<text x="90.2" y="138.6">1</text>
<text x="90.2" y="140.5">7</text>
<text x="204.2" y="141.5" transform="rotate(-90 204.2 141.5)">2</text>
<text x="61.4" y="144.4">4</text>
<text x="61.4" y="148.2">5</text>
<text x="90.2" y="148.2">6</text>
<text x="90.2" y="144.4">8</text>
<text x="110.1" y="148.3">50V</text>
<text x="117.8" y="148.3">50V</text>
<text x="125.5" y="148.3">50V</text>
<text x="133.2" y="148.3">50V</text>
<text x="140.9" y="148.3">16V</text>
<text x="148.7" y="148.3">16V</text>
<text x="102.3" y="154.1">16V</text>
<text x="164.1" y="150.3">16V</text>
<text x="204.2" y="152.9" transform="rotate(-90 204.2 152.9)">1</text>
<text x="222" y="173.4">Title</text>
<text x="281.8" y="173.4">Design</text>
<text x="222" y="179.2">Size</text>
<text x="229.7" y="179.2">Page Name</text>
<text x="281.8" y="177.3">allen-yang</text>
<text x="285.7" y="179.2">Rev</text>
<text x="222" y="185">Date:</text>
<text x="223.9" y="181.1">B</text>
<text x="260.6" y="185">Sheet</text>
<text x="276" y="185">of</text>
</g>
<g font-size="1.7" fill="#000080">
<text x="178.6" y="15.3">FS1</text>
<text x="198.8" y="15.2">D1</text>
<text x="214.3" y="16.1">FB1</text>
<text x="178.6" y="21.1">miniSMDC110F-2</text>
<text x="267.4" y="22.1">CN68A</text>
<text x="119.7" y="26.7">FB2</text>
<text x="127.4" y="26.7">30ohm(100MHz)</text>
<text x="198.8" y="24.8">BAS40W-05</text>
<text x="214.3" y="24">30ohm(100Mhz).DCR=0.030ohm.3A</text>
<text x="119.7" y="34.5">FB4</text>
<text x="119.7" y="30.6">FB3</text>
<text x="127.4" y="34.5">30ohm(100MHz)</text>
<text x="127.4" y="30.6">30ohm(100MHz)</text>
<text x="117.8" y="44.1">R6</text>
<text x="117.8" y="48">R5</text>
<text x="129.4" y="44.1">22</text>
<text x="129.4" y="48">10</text>
<text x="117.8" y="51.8">R4</text>
<text x="129.4" y="51.8">10</text>
<text x="117.8" y="55.7">R3</text>
<text x="129.4" y="55.7">22</text>
<text x="268.3" y="57.6">30P C15EK2-02630-R</text>
<text x="53.3" y="61.5">R33</text>
<text x="53.3" y="63.8">150</text>
<text x="64.9" y="61.5">R34</text>
<text x="64.9" y="63.8">150</text>
<text x="76.5" y="61.5">R35</text>
<text x="76.5" y="63.8">150</text>
<text x="86.9" y="61.5">C26</text>
<text x="86.9" y="63.4">10pF</text>
<text x="98.5" y="61.5">C27</text>
<text x="98.5" y="63.4">10pF</text>
<text x="110.1" y="61.5">C28</text>
<text x="110.1" y="63.4">10pF</text>
<text x="144.8" y="61.5">C16</text>
<text x="144.8" y="63.4">27pF</text>
<text x="156.4" y="61.5">C18</text>
<text x="156.4" y="63.4">27pF</text>
<text x="168" y="61.5">C20</text>
<text x="168" y="63.4">27pF</text>
<text x="179.5" y="61.5">C17</text>
<text x="179.5" y="63.4">27pF</text>
<text x="191.1" y="61.5">C22</text>
<text x="191.1" y="63.4">27pF</text>
<text x="202.7" y="61.5">C19</text>
<text x="202.7" y="63.4">27pF</text>
<text x="214.3" y="61.5">C21</text>
<text x="214.3" y="63.4">27pF</text>
<text x="229" y="61.5">C1</text>
<text x="229" y="63.8">0.1uF</text>
<text x="252.9" y="65.3">30ohm(100Mhz).DCR=0.030ohm.3A</text>
<text x="258.7" y="61.5">FB52</text>
<text x="102.3" y="102">D3</text>
<text x="48.3" y="111.7">R61</text>
<text x="48.3" y="113.6">X/4.7K X/4.7K</text>
<text x="54.1" y="111.7">R50</text>
<text x="102.3" y="111.7">BAS40W-06</text>
<text x="126.7" y="113.6">R67</text>
<text x="134.4" y="113.6">R40</text>
<text x="63.7" y="116.5">U2</text>
<text x="126.7" y="115.9">100K</text>
<text x="134.4" y="115.9">100K</text>
<text x="207.7" y="119.4">R17</text>
<text x="222" y="119.4">R21</text>
<text x="241.3" y="119.4">R22</text>
<text x="258.7" y="119.4">R23</text>
<text x="207.7" y="121.7">10K</text>
<text x="222" y="121.3">75</text>
<text x="241.3" y="121.3">75</text>
<text x="258.7" y="121.3">75</text>
<text x="142.1" y="131">R70</text>
<text x="149.8" y="131">R47</text>
<text x="156.4" y="131">R83</text>
<text x="165.3" y="131">R77</text>
<text x="225.7" y="129">Q1</text>
<text x="225.7" y="130.8">2N7002WT1G</text>
<text x="245" y="129">Q2</text>
<text x="245" y="130.8">2N7002WT1G</text>
<text x="262.3" y="129">Q3</text>
<text x="262.3" y="130.8">2N7002WT1G</text>
<text x="142.1" y="133.3">0</text>
<text x="149.8" y="133.3">0</text>
<text x="156.4" y="132.9">X/0</text>
<text x="165.3" y="133.3">0</text>
<text x="102.3" y="149.9">C29</text>
<text x="110.1" y="144.5">C58</text>
<text x="110.1" y="146.4">10pF</text>
<text x="117.8" y="144.5">C50</text>
<text x="117.8" y="146.4">10pF</text>
<text x="125.5" y="144.5">C45</text>
<text x="125.5" y="146.4">27pF</text>
<text x="133.2" y="144.5">C31</text>
<text x="133.2" y="146.4">27pF</text>
<text x="140.9" y="144.5">C35</text>
<text x="140.9" y="146.4">0.1uF</text>
<text x="148.7" y="144.5">C33</text>
<text x="148.7" y="146.4">0.1uF</text>
<text x="164.1" y="146.4">C51</text>
<text x="164.1" y="148.3">0.1uF</text>
<text x="207.7" y="144.5">U1</text>
<text x="207.7" y="146.8">MLVG04023R0QV18BP</text>
<text x="63.7" y="155.3">TPD7S019-15DBQR</text>
<text x="102.3" y="152.2">0.1uF</text>
</g>
<g font-size="1.7" fill="#f00">
<text x="11.6" y="27.9">6</text>
<text x="20.3" y="27.9">CRT_RED</text>
<text x="230.1" y="26.7">RED</text>
<text x="253.3" y="24.5">DDC_CLK</text>
<text x="253.3" y="26.5">CRT_PLUG#</text>
<text x="9.1" y="31.7">6</text>
<text x="10.8" y="35.6">6</text>
<text x="17.8" y="31.7">CRT_GREEN</text>
<text x="19.5" y="35.6">CRT_BLUE</text>
<text x="228.2" y="30.5">GREEN</text>
<text x="230.1" y="34.4">BLUE</text>
<text x="251.3" y="30.3">CRT_OVSYNCF 14</text>
<text x="251.3" y="36.1">CRT_OHSYNCF 13</text>
<text x="253.3" y="40.2">BLUE</text>
<text x="253.3" y="41.9">DDC_DATA</text>
<text x="33.2" y="43.8">CRTO_DDC_CLK</text>
<text x="33.2" y="47.7">CRT_OVSYNC</text>
<text x="228.2" y="43.8">DDC_CLK</text>
<text x="228.2" y="47.7">CRT_OVSYNCF</text>
<text x="253.3" y="46">GREEN</text>
<text x="33.2" y="51.6">CRT_OHSYNC</text>
<text x="228.2" y="51.6">CRT_OHSYNCF</text>
<text x="253.3" y="51.8">RED</text>
<text x="33.2" y="55.4">CRTO_DDC_DATA</text>
<text x="228.2" y="55.4">DDC_DATA</text>
<text x="261" y="109.7">RED</text>
<text x="261" y="113.5">BLUE</text>
<text x="261" y="111.6">GREEN</text>
<text x="14.5" y="125.7">6</text>
<text x="14.5" y="121.9">6</text>
<text x="23.2" y="125.7">CRT_DDC_CLK</text>
<text x="23.2" y="121.9">CRT_DDC_DAT</text>
<text x="95" y="124.9">CRTO_DDC_CLK</text>
<text x="95" y="121">CRTO_DDC_DATA</text>
<text x="16.4" y="130">6</text>
<text x="25.1" y="130">CRT_HSYNC</text>
<text x="95" y="128.8">CRT_OHSYNC</text>
<text x="191.5" y="130.7">CRT_PLUG#</text>
<text x="16.6" y="133.9">6</text>
<text x="25.3" y="133.9">CRT_VSYNC</text>
<text x="95" y="132.6">CRT_OVSYNC</text>
<text x="40.9" y="140.3">CRT_RED</text>
<text x="40.9" y="144.2">CRT_GREEN</text>
<text x="40.9" y="148.1">CRT_BLUE</text>
</g>
<g font-size="1.7" fill="#00f">
<text x="270.3" y="47.8">1</text>
<text x="272.2" y="49.7">6</text>
<text x="276.1" y="49.7">11</text>
</g>
<g font-size="1.7" fill="#004080">
<text x="64.7" y="122.4">DDC_IN1</text>
<text x="78.4" y="122.4">DDC_OUT1</text>
<text x="64.7" y="126.3">DDC_IN2</text>
<text x="64.7" y="130.2">SYNC_IN1</text>
<text x="77.4" y="130.2">SYNC_OUT1</text>
<text x="78.4" y="126.3">DDC_OUT2</text>
<text x="64.7" y="134">SYNC_IN2</text>
<text x="77.4" y="134">SYNC_OUT2</text>
<text x="77.8" y="137.9">VCC_VIDEO</text>
<text x="64.7" y="141.7">VIDEO_1</text>
<text x="78.4" y="139.8">VCC_SYNC</text>
<text x="79.4" y="141.7">VCC_DDC</text>
<text x="64.7" y="145.6">VIDEO_2</text>
<text x="64.7" y="149.5">VIDEO_3</text>
<text x="82.7" y="149.5">GNDD</text>
<text x="84.5" y="145.6">BYP</text>
</g>
<g font-size="1.4">
<text x="30.9" y="1.4">5</text>
<text x="88.8" y="1.4">4</text>
<text x="146.7" y="1.4">3</text>
<text x="204.6" y="1.4">2</text>
<text x="262.6" y="1.4">1</text>
<text x=".5" y="26.1">D</text>
<text x="292" y="26.1">D</text>
<text x=".5" y="71.9">C</text>
<text x="292" y="71.9">C</text>
<text x=".5" y="117.8">B</text>
<text x="292" y="117.8">B</text>
<text x=".5" y="163.6">A</text>
<text x="292" y="163.6">A</text>
<text x="30.9" y="186.8">5</text>
<text x="88.8" y="186.8">4</text>
<text x="146.7" y="186.8">3</text>
<text x="204.6" y="186.8">2</text>
<text x="262.6" y="186.8">1</text>
</g>
</svg>
